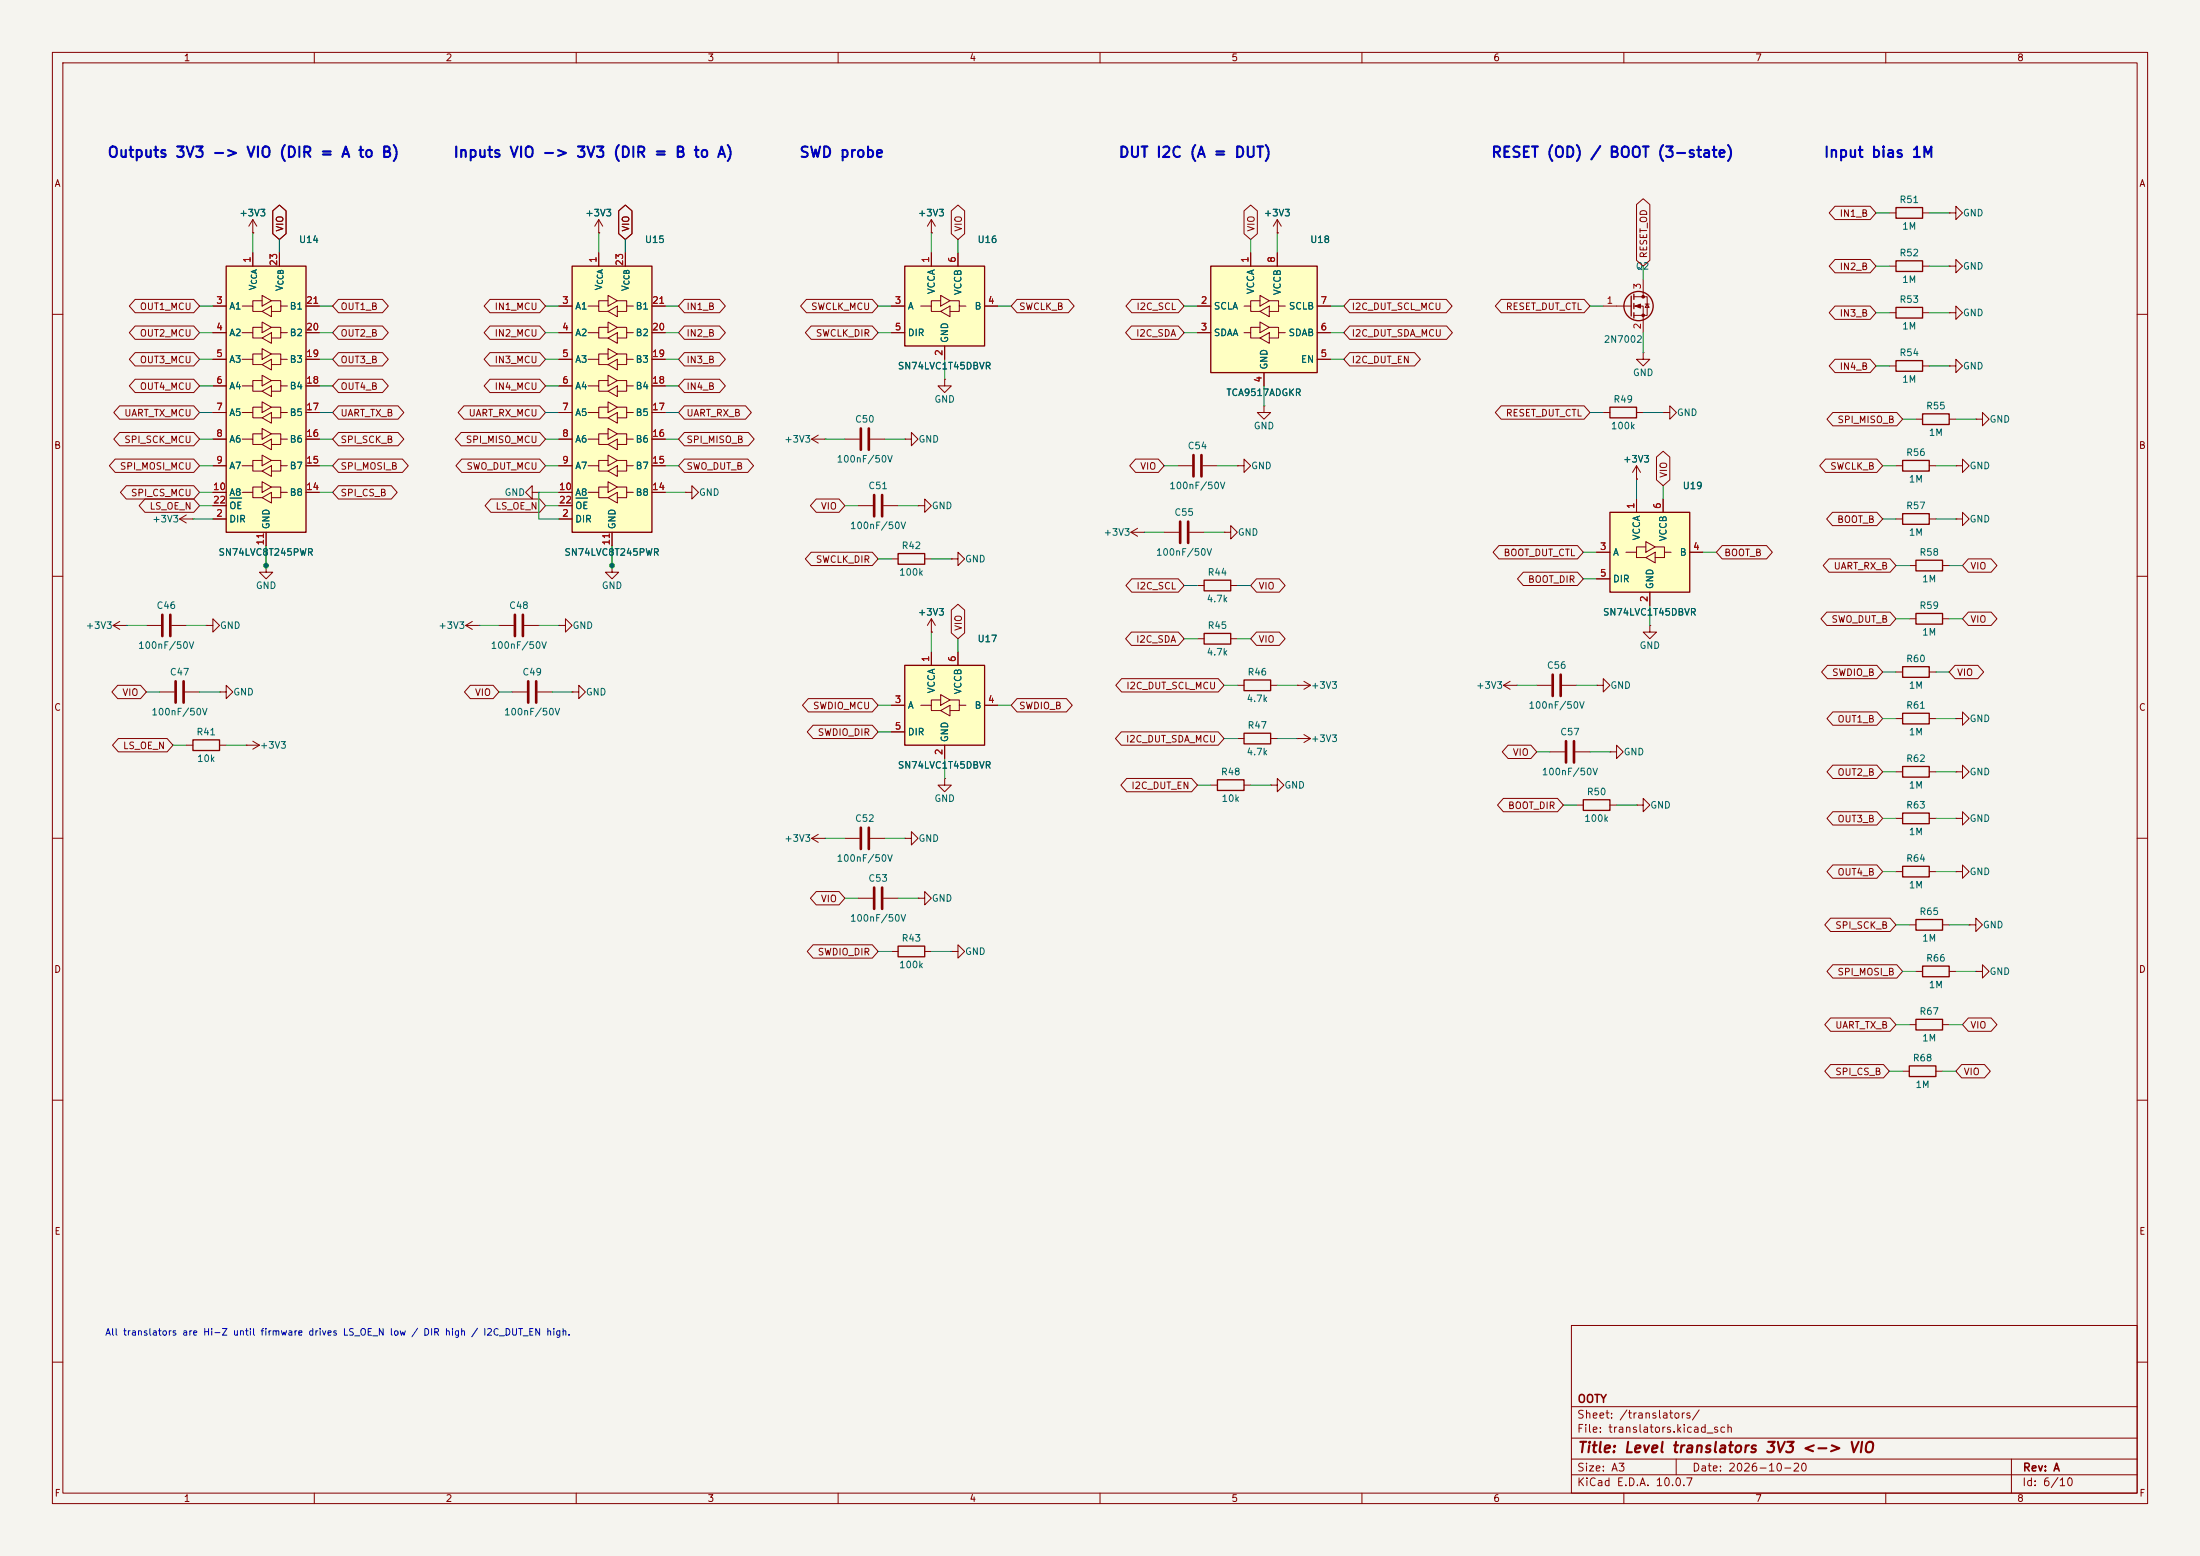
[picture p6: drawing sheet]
<svg xmlns="http://www.w3.org/2000/svg" width="420mm" height="297mm" viewBox="0 0 420 297" stroke-linecap="round" stroke-linejoin="round" font-family="sans-serif">
<path d="M0 0h420v297h-420z" fill="#f5f4ef" stroke="#f5f4ef" stroke-width=".19"/>
<g fill="none" stroke="#840000" stroke-width=".19">
<path d="M10 10h400v277h-400zM12 12h396v273h-396zM60 10v2M110 10v2M160 10v2M210 10v2M260 10v2M310 10v2M360 10v2M48.3 44.5h.1M48.3 41.9l-.8 1.3M48.3 41.9l.7 1.3"/>
<path d="M48.3 41.9v2.6M306.1 58.4h5.3M311.9 56.6h2.6v3.6h-2.6M311.9 58.4h1.8v5.1M313.7 53.3v3.3M314.1 58h.7M314.5 58l.3 .7h-.7zM10 60h2M306.1 78.7h1.2M312.4 78.7h1.3M313.7 67.3v1.3h1.3l-1.3 1.3-1.3-1.3h1.3M313.7 67.3h.1"/>
<path d="M317.5 78.7h1.3v-1.2l1.2 1.2-1.2 1.3v-1.3M317.5 78.7h.1M408 60h2M154.9 83.8h2.6M154.9 83.8l1.3 .8M156.2 83.1l-1.3 .7M157.5 83.8h.1M161.3 83.8h2.8M166.1 83.8h2.8M172.7 83.8h1.3v-1.2l1.3 1.2-1.3 1.3v-1.3M172.7 83.8h.1M312.4 91.4h.1"/>
<path d="M312.4 88.9l-.7 1.3M312.4 88.9l.8 1.3M312.4 88.9v2.5M361.9 88.9h1.3M361.9 99.1h1.3M368.3 88.9h1.3M368.3 99.1h1.3M373.4 88.9h1.2v-1.3l1.3 1.3-1.3 1.3v-1.3M373.4 88.9h.1M10 110h2M27.9 119.4h2.8M32.8 119.4h2.8"/>
<path d="M50.8 108v1.2h1.3l-1.3 1.3-1.3-1.3h1.3M50.8 108h.1M106.7 119.4h1.2v-1.3l1.3 1.3-1.3 1.3v-1.3M106.7 119.4h.1M116.8 108v1.2h1.3l-1.3 1.3-1.2-1.3h1.2M116.8 108h.1M170.2 106.7h1.2M176.5 106.7h1.3M177.8 118.1l-.8 1.3M177.8 118.1l.8 1.3M177.8 118.1v2.6M364.5 108h1.3"/>
<path d="M370.8 108h1.3M408 110h2M109.2 132.1h1.3v-1.3l1.3 1.3-1.3 1.3v-1.3M109.2 132.1h.1M177.8 120.7h.1M10 160h2M361.9 156.2h1.3M368.3 156.2h1.3M373.4 156.2h1.2v-1.3l1.3 1.3-1.3 1.3v-1.3M373.4 156.2h.1M408 160h2M175.3 171.5h1.2v-1.3l1.3 1.3-1.3 1.2v-1.2"/>
<path d="M175.3 171.5h.1M361.9 166.4h1.3M364.5 176.5h1.3M368.3 166.4h1.3M370.8 176.5h1.3M373.4 166.4h1.2v-1.3l1.3 1.3-1.3 1.2v-1.2M373.4 166.4h.1M375.9 176.5h1.3v-1.2l1.3 1.2-1.3 1.3v-1.3M375.9 176.5h.1M170.2 181.6h1.2M176.5 181.6h1.3M10 210h2"/>
<path d="M363.2 204.5h1.3M369.6 204.5h1.2M408 210h2M300 253h108v32h-108zM10 260h2M300 278.5h108M300 274.5h108M300 268.5h108M320 278.5v3M384 278.5v6.5M408 260h2M60 285v2"/>
<path d="M110 285v2M160 285v2M210 285v2M260 285v2M300 281.5h108M310 285v2M360 285v2"/>
</g>
<path d="M164.3 81.8v4.1M165.9 81.8v4.1M31 117.3v4.1M32.5 117.3v4.1" fill="none" stroke="#840000" stroke-width=".51"/>
<g fill="none" stroke="#840000" stroke-width=".25">
<path d="M311.4 56.5v3.8M311.9 56.1v1.1M311.9 57.9v1M311.9 59.7v1M307.3 77.7h5.1v2.1h-5.1zM363.2 87.9h5.1v2h-5.1zM363.2 98h5.1v2.1h-5.1zM171.4 105.7h5.1v2h-5.1zM365.8 106.9h5v2.1h-5zM363.2 155.2h5.1v2h-5.1zM363.2 165.4h5.1v2h-5.1zM365.8 175.5h5v2h-5z"/>
<path d="M171.4 180.6h5.1v2h-5.1zM364.5 203.5h5.1v2h-5.1z"/>
<circle cx="312.8" cy="58.4" r="2.79"/>
</g>
<g fill="#840000" stroke="#840000" stroke-width=".19">
<path d="M312.2 58.4l1-.4v.8z"/>
<circle cx="313.7" cy="56.6" r=".25"/>
<circle cx="313.7" cy="60.2" r=".25"/>
</g>
<path d="M43.2 50.8h15.2v50.8h-15.2z" fill="#ffffc2"/>
<path d="M43.2 50.8h15.2v50.8h-15.2zM237.5 140h5.1v2h-5.1zM237.5 129.8h5.1v2h-5.1zM36.8 141.2h5.1v2.1h-5.1zM232.4 148.8h5.1v2.1h-5.1zM363.2 146.3h5.1v2h-5.1z" fill="none" stroke="#840000" stroke-width=".25"/>
<g fill="none" stroke="#840000" stroke-width=".19">
<path d="M40.6 58.4h2.6M46.2 58.4h2.1v1h1.7M48.3 48.3v2.5M50 57.4h-1.7v1M50 56.4l1.8 1-1.8 1zM50 59.4l1.8-1v2.1zM51.8 57.4h1.8v1h1.3M53.3 48.3v2.5M53.6 58.4v1h-1.8M58.4 58.4h2.6M372.1 40.6h1.3v-1.2l1.2 1.2-1.2 1.3v-1.3M372.1 40.6h.1"/>
<path d="M40.6 63.5h2.6M40.6 68.6h2.6M40.6 73.7h2.6M40.6 78.7h2.6M46.2 68.6h2.1v1h1.7M46.2 78.7h2.1v1.1h1.7M46.2 63.5h2.1v1h1.7M46.2 73.7h2.1v1h1.7M50 67.6h-1.7v1M50 77.7h-1.7v1M50 66.5l1.8 1.1-1.8 1zM50 76.7l1.8 1-1.8 1z"/>
<path d="M50 69.6l1.8-1v2zM50 74.7l1.8-1v2zM50 79.8l1.8-1.1v2.1zM50 62.5h-1.7v1M50 72.6h-1.7v1.1M50 61.5l1.8 1-1.8 1zM50 71.6l1.8 1-1.8 1.1zM50 64.5l1.8-1v2zM51.8 67.6h1.8v1h1.3M51.8 77.7h1.8v1h1.3M51.8 62.5h1.8v1h1.3M51.8 72.6h1.8v1.1h1.3"/>
<path d="M53.6 68.6v1h-1.8M53.6 78.7v1.1h-1.8M53.6 63.5v1h-1.8M53.6 73.7v1h-1.8M58.4 63.5h2.6M58.4 68.6h2.6M58.4 73.7h2.6M58.4 78.7h2.6M40.6 99.1h2.6M40.6 83.8h2.6M40.6 88.9h2.6M40.6 94h2.6"/>
<path d="M40.6 96.5h2.6M46.2 88.9h2.1v1h1.7M46.2 83.8h2.1v1h1.7M46.2 94h2.1v1h1.7M50 87.9h-1.7v1M50 86.9l1.8 1-1.8 1zM50 89.9l1.8-1v2zM50 95l1.8-1v2zM50 82.8h-1.7v1M50 93h-1.7v1M50 81.8l1.8 1-1.8 1zM50 91.9l1.8 1.1-1.8 1z"/>
<path d="M50 84.8l1.8-1v2.1zM51.8 87.9h1.8v1h1.3M51.8 82.8h1.8v1h1.3M51.8 93h1.8v1h1.3M53.6 88.9v1h-1.8M53.6 83.8v1h-1.8M53.6 94v1h-1.8M58.4 83.8h2.6M58.4 88.9h2.6M58.4 94h2.6M21.6 119.4h2.5M21.6 119.4l1.3 .7"/>
<path d="M22.9 118.6l-1.3 .8M24.1 119.4h.1M39.4 119.4h1.2v-1.3l1.3 1.3-1.3 1.3v-1.3M39.4 119.4h.1M50.8 101.6v2.5M88.9 119.4l1.3 .7M88.9 119.4h2.5M90.2 118.6l-1.3 .8M91.4 119.4h.1M95.2 119.4h2.8M100.1 119.4h2.8M233.7 101.6h1.2v-1.3l1.3 1.3-1.3 1.3v-1.3"/>
<path d="M233.7 101.6h.1M30.5 132.1h2.8M35.3 132.1h2.8M41.9 132.1h1.3v-1.3l1.2 1.3-1.2 1.3v-1.3M41.9 132.1h.1M97.8 132.1h2.8M102.6 132.1h2.8M236.2 130.8h1.3M242.6 130.8h1.2M247.6 130.8h.1M247.6 130.8h2.6M248.9 130l1.3 .8"/>
<path d="M250.2 130.8l-1.3 .8M35.6 142.2h1.2M41.9 142.2h1.3M47 142.2h.1M47 142.2h2.5M48.3 141.5l1.2 .7M49.5 142.2l-1.2 .8M156.2 159.3l-1.3 .7M231.1 149.9h1.3M236.2 141h1.3M237.5 149.9h1.3M242.6 149.9h1.2v-1.3l1.3 1.3-1.3 1.2v-1.2"/>
<path d="M242.6 149.9h.1M242.6 141h1.2M247.6 141h.1M247.6 141h2.6M248.9 140.2l1.3 .8M250.2 141l-1.3 .7M361.9 147.3h1.3M368.3 147.3h1.3M373.4 147.3h1.2v-1.2l1.3 1.2-1.3 1.3v-1.3M373.4 147.3h.1M154.9 160h2.6M154.9 160l1.3 .8"/>
<path d="M157.5 160h.1M161.3 160h2.8M163.8 171.5h2.8M166.1 160h2.8M168.7 171.5h2.7M377.2 185.4h1.3v-1.2l1.2 1.2-1.2 1.3v-1.3M377.2 185.4h.1"/>
</g>
<path d="M43.9 95.1h2.2" fill="none" stroke="#006464" stroke-width=".19"/>
<path d="M98.3 117.3v4.1M99.8 117.3v4.1M33.5 130v4.1M35.1 130v4.1M100.8 130v4.1M102.4 130v4.1M164.3 158v4.1M165.9 158v4.1M166.9 169.4v4.1M168.4 169.4v4.1" fill="none" stroke="#840000" stroke-width=".51"/>
<path d="M231.1 50.8h20.4v20.3h-20.4z" fill="#ffffc2"/>
<path d="M231.1 50.8h20.4v20.3h-20.4zM361.9 58.7h5.1v2h-5.1zM229.9 110.7h5v2.1h-5zM365.8 117.1h5v2h-5zM229.9 120.9h5v2h-5z" fill="none" stroke="#840000" stroke-width=".25"/>
<g fill="none" stroke="#840000" stroke-width=".19">
<path d="M114.3 44.5h.1M114.3 41.9l-.8 1.3M114.3 41.9l.8 1.3M114.3 41.9v2.6M228.6 58.4h2.5M237.5 58.4h1.3v1h1.7M238.8 48.3v2.5M240.5 57.4h-1.7v1M240.5 56.4l1.8 1-1.8 1zM240.5 59.4l1.8-1v2.1zM242.3 57.4h1.8v1h1.3M243.8 48.3v2.5"/>
<path d="M244.1 58.4v1h-1.8M251.5 58.4h2.5M360.7 59.7h1.2M367 59.7h1.3M228.6 63.5h2.5M237.5 63.5h1.3v1h1.7M240.5 62.5h-1.7v1M240.5 61.5l1.8 1-1.8 1zM240.5 64.5l1.8-1v2zM241.3 71.1v2.6M242.3 62.5h1.8v1h1.3M244.1 63.5v1h-1.8"/>
<path d="M251.5 63.5h2.5M251.5 68.6h2.5M228.6 111.8h1.3M234.9 111.8h1.3M364.5 118.1h1.3M370.8 118.1h1.3M228.6 121.9h1.3M234.9 121.9h1.3M293.4 130.8h2.8M298.2 130.8h2.8M180.3 148.6v1.3h1.3l-1.3 1.2-1.2-1.2h1.2M180.3 148.6h.1"/>
<path d="M295.9 143.5h2.8M300.7 143.5h2.8M181.6 181.6h1.3v-1.3l1.2 1.3-1.2 1.3v-1.3M181.6 181.6h.1"/>
</g>
<path d="M296.4 128.8v4M297.9 128.8v4M299 141.5v4M300.5 141.5v4" fill="none" stroke="#840000" stroke-width=".51"/>
<path d="M109.2 50.8h15.3v50.8h-15.3z" fill="#ffffc2"/>
<path d="M361.9 39.6h5.1v2.1h-5.1zM109.2 50.8h15.3v50.8h-15.3zM361.9 49.8h5.1v2h-5.1zM361.9 68.8h5.1v2.1h-5.1zM367 79h5.1v2h-5.1zM363.2 136.1h5.1v2.1h-5.1zM363.2 127.3h5.1v2h-5.1zM302.3 152.7h5v2h-5zM365.8 194.6h5v2h-5z" fill="none" stroke="#840000" stroke-width=".25"/>
<g fill="none" stroke="#840000" stroke-width=".19">
<path d="M106.7 58.4h2.5M112.3 58.4h2v1h1.8M114.3 48.3v2.5M116.1 57.4h-1.8v1M116.1 56.4l1.8 1-1.8 1zM116.1 59.4l1.8-1v2.1zM117.9 57.4h1.7v1h1.3M119.4 48.3v2.5M119.6 58.4v1h-1.7M124.5 58.4h2.5M177.8 44.5h.1M177.8 41.9l-.8 1.3"/>
<path d="M177.8 41.9l.8 1.3M177.8 41.9v2.6M360.7 50.8h1.2M360.7 40.6h1.2M367 50.8h1.3M367 40.6h1.3M372.1 50.8h1.3v-1.3l1.2 1.3-1.2 1.3v-1.3M372.1 50.8h.1M372.1 59.7h1.3v-1.3l1.2 1.3-1.2 1.3v-1.3M372.1 59.7h.1M106.7 63.5h2.5M106.7 68.6h2.5"/>
<path d="M106.7 73.7h2.5M106.7 78.7h2.5M112.3 68.6h2v1h1.8M112.3 78.7h2v1.1h1.8M112.3 63.5h2v1h1.8M112.3 73.7h2v1h1.8M116.1 67.6h-1.8v1M116.1 77.7h-1.8v1M116.1 66.5l1.8 1.1-1.8 1zM116.1 76.7l1.8 1-1.8 1zM116.1 69.6l1.8-1v2zM116.1 74.7l1.8-1v2z"/>
<path d="M116.1 79.8l1.8-1.1v2.1zM116.1 62.5h-1.8v1M116.1 72.6h-1.8v1.1M116.1 61.5l1.8 1-1.8 1zM116.1 71.6l1.8 1-1.8 1.1zM116.1 64.5l1.8-1v2zM117.9 67.6h1.7v1h1.3M117.9 77.7h1.7v1h1.3M117.9 62.5h1.7v1h1.3M117.9 72.6h1.7v1.1h1.3M119.6 68.6v1h-1.7M119.6 78.7v1.1h-1.7"/>
<path d="M119.6 63.5v1h-1.7M119.6 73.7v1h-1.7M124.5 63.5h2.5M124.5 68.6h2.5M124.5 73.7h2.5M124.5 78.7h2.5M241.3 77.5v1.2h1.3l-1.3 1.3-1.3-1.3h1.3M241.3 77.5h.1M360.7 69.9h1.2M367 69.9h1.3M372.1 69.9h1.3v-1.3l1.2 1.3-1.2 1.2v-1.2M372.1 69.9h.1"/>
<path d="M101.6 94v-1.3l-1.3 1.3 1.3 1.3v-1.3h1.3M102.9 94h.1M106.7 99.1h2.5M106.7 83.8h2.5M106.7 88.9h2.5M106.7 94h2.5M106.7 96.5h2.5M112.3 88.9h2v1h1.8M112.3 83.8h2v1h1.8M112.3 94h2v1h1.8M116.1 87.9h-1.8v1M116.1 86.9l1.8 1-1.8 1z"/>
<path d="M116.1 89.9l1.8-1v2zM116.1 95l1.8-1v2zM116.1 82.8h-1.8v1M116.1 93h-1.8v1M116.1 81.8l1.8 1-1.8 1zM116.1 91.9l1.8 1.1-1.8 1zM116.1 84.8l1.8-1v2.1zM117.9 87.9h1.7v1h1.3M117.9 82.8h1.7v1h1.3M117.9 93h1.7v1h1.3M119.6 88.9v1h-1.7M119.6 83.8v1h-1.7"/>
<path d="M119.6 94v1h-1.7M124.5 83.8h2.5M124.5 88.9h2.5M124.5 94h2.5M130.8 94h1.3v-1.3l1.2 1.3-1.2 1.3v-1.3M130.8 94h.1M175.3 96.5h1.2v-1.2l1.3 1.2-1.3 1.3v-1.3M175.3 96.5h.1M236.2 88.9h1.3v-1.3l1.3 1.3-1.3 1.3v-1.3M236.2 88.9h.1M365.8 80h1.2M372.1 80h1.3"/>
<path d="M377.2 80h1.3v-1.3l1.2 1.3-1.2 1.3v-1.3M377.2 80h.1M116.8 101.6v2.5M315 119.4v1.3h1.2l-1.2 1.2-1.3-1.2h1.3M315 119.4h.1M304.8 130.8h1.3v-1.3l1.2 1.3-1.2 1.3v-1.3M304.8 130.8h.1M361.9 137.2h1.3M361.9 128.3h1.3M368.3 137.2h1.3M368.3 128.3h1.3M373.4 137.2h1.2v-1.3l1.3 1.3-1.3 1.2v-1.2"/>
<path d="M373.4 137.2h.1M301 153.7h1.3M307.3 143.5h1.3v-1.3l1.3 1.3-1.3 1.3v-1.3M307.3 143.5h.1M307.3 153.7h1.3M312.4 153.7h1.3v-1.3l1.3 1.3-1.3 1.2v-1.2M312.4 153.7h.1M364.5 195.6h1.3M370.8 195.6h1.3"/>
</g>
<path d="M110 95.1h2.2" fill="none" stroke="#006464" stroke-width=".19"/>
<path d="M172.7 50.8h15.3v15.2h-15.3z" fill="#ffffc2"/>
<path d="M172.7 50.8h15.3v15.2h-15.3z" fill="none" stroke="#840000" stroke-width=".25"/>
<g fill="none" stroke="#840000" stroke-width=".19">
<path d="M170.2 58.4h2.5M175.8 58.4h2v1h1.8M177.8 48.3v2.5M179.6 57.4h-1.8v1M179.6 56.4l1.8 1-1.8 1zM179.6 59.4l1.8-1v2.1zM181.4 57.4h1.7v1h1.3M182.9 48.3v2.5M183.1 58.4v1h-1.7M188 58.4h2.5M243.8 44.5h.1M243.8 41.9l-.7 1.3"/>
<path d="M243.8 41.9l.8 1.3M243.8 41.9v2.6M170.2 63.5h2.5M180.3 72.4v1.3h1.3l-1.3 1.2-1.2-1.2h1.2M180.3 72.4h.1M180.3 66v2.6M34.3 99.1l1.3 .7M34.3 99.1h2.5M35.6 98.3l-1.3 .8M36.8 99.1h.1M215.9 101.6l1.3 .8M215.9 101.6h2.5"/>
<path d="M217.2 100.8l-1.3 .8M218.4 101.6h.1"/>
</g>
<path d="M307.3 97.8h15.3v15.2h-15.3z" fill="#ffffc2"/>
<path d="M307.3 97.8h15.3v15.2h-15.3z" fill="none" stroke="#840000" stroke-width=".25"/>
<g fill="none" stroke="#840000" stroke-width=".19">
<path d="M312.4 95.3v2.5M317.5 95.3v2.5M304.8 105.4h2.5M304.8 110.5h2.5M310.4 105.4h2v1h1.8M314.2 104.4h-1.8v1M314.2 103.4l1.8 1-1.8 1zM314.2 106.4l1.8-1v2zM315 113v2.6M316 104.4h1.8v1h1.2M317.8 105.4v1h-1.8M322.6 105.4h2.5"/>
<path d="M287 130.8l1.3 .8M287 130.8h2.6M288.3 130l-1.3 .8M289.6 130.8h.1"/>
</g>
<path d="M172.7 127h15.3v15.2h-15.3z" fill="#ffffc2"/>
<path d="M172.7 127h15.3v15.2h-15.3zM367 184.4h5.1v2h-5.1z" fill="none" stroke="#840000" stroke-width=".25"/>
<g fill="none" stroke="#840000" stroke-width=".19">
<path d="M312.4 39l1.3-1.1 1.3 1.1v10.7l-1.3 1.1-1.3-1.1zM350.3 39.4h6.7l1.1 1.2-1.1 1.3h-6.7l-1.1-1.3zM25.8 57.1h11.2l1.1 1.3-1.1 1.3h-11.2l-1.1-1.3zM40.6 58.4h2.6M48.3 44.5h.1M48.3 48.3v2.5M52.1 40.3l1.2-1.2 1.3 1.2v4.3l-1.3 1.1-1.2-1.1zM53.3 48.3v2.5M58.4 58.4h2.6M64.6 57.1h8.4l1.1 1.3-1.1 1.3h-8.4l-1.1-1.3zM93.5 57.1h9.5l1.1 1.3-1.1 1.3h-9.5l-1.1-1.3zM106.7 58.4h2.5"/>
<path d="M114.3 44.5h.1M114.3 48.3v2.5M118.1 40.3l1.3-1.2 1.3 1.2v4.3l-1.3 1.1-1.3-1.1zM119.4 48.3v2.5M124.5 58.4h2.5M130.7 57.1h6.7l1.1 1.3-1.1 1.3h-6.7l-1.2-1.3zM153.9 57.1h12.6l1.1 1.3-1.1 1.3h-12.6l-1.1-1.3zM170.2 58.4h2.5M177.8 44.5h.1M177.8 48.3v2.5M181.6 40.3l1.3-1.2 1.3 1.2v4.3l-1.3 1.1-1.3-1.1zM182.9 48.3v2.5"/>
<path d="M188 58.4h2.5M194.2 57.1h9.8l1.1 1.3-1.1 1.3h-9.8l-1.2-1.3zM216.1 57.1h8.8l1.2 1.3-1.2 1.3h-8.8l-1.2-1.3zM228.6 58.4h2.5M237.5 40.3l1.3-1.2 1.2 1.2v4.3l-1.2 1.1-1.3-1.1zM238.8 48.3v2.5M243.8 44.5h.1M243.8 48.3v2.5M251.5 58.4h2.5M257.7 57.1h18.4l1.1 1.3-1.1 1.3h-18.4l-1.2-1.3zM286.6 57.1h15.8l1.1 1.3-1.1 1.3h-15.8l-1.1-1.3zM350.3 58.4h6.7l1.1 1.3-1.1 1.3h-6.7l-1.1-1.3z"/>
<path d="M350.3 49.5h6.7l1.1 1.3-1.1 1.3h-6.7l-1.1-1.3zM22.8 77.5h14.2l1.1 1.2-1.1 1.3h-14.2l-1.1-1.3zM25.8 67.3h11.2l1.1 1.3-1.1 1.3h-11.2l-1.1-1.3zM25.8 62.2h11.2l1.1 1.3-1.1 1.3h-11.2l-1.1-1.3zM25.8 72.4h11.2l1.1 1.3-1.1 1.2h-11.2l-1.1-1.2zM40.6 63.5h2.6M40.6 68.6h2.6M40.6 73.7h2.6M40.6 78.7h2.6M58.4 63.5h2.6M58.4 68.6h2.6M58.4 73.7h2.6"/>
<path d="M58.4 78.7h2.6M64.6 67.3h8.4l1.1 1.3-1.1 1.3h-8.4l-1.1-1.3zM64.6 62.2h8.4l1.1 1.3-1.1 1.3h-8.4l-1.1-1.3zM64.6 72.4h8.4l1.1 1.3-1.1 1.2h-8.4l-1.1-1.2zM64.6 77.5h11.4l1.1 1.2-1.1 1.3h-11.4l-1.1-1.3zM88.6 77.5h14.4l1.1 1.2-1.1 1.3h-14.4l-1.1-1.3zM93.5 62.2h9.5l1.1 1.3-1.1 1.3h-9.5l-1.1-1.3zM93.5 67.3h9.5l1.1 1.3-1.1 1.3h-9.5l-1.1-1.3zM93.5 72.4h9.5l1.1 1.3-1.1 1.2h-9.5l-1.1-1.2zM106.7 63.5h2.5M106.7 68.6h2.5M106.7 73.7h2.5"/>
<path d="M106.7 78.7h2.5M124.5 63.5h2.5M124.5 68.6h2.5M124.5 73.7h2.5M124.5 78.7h2.5M130.7 72.4h6.7l1.1 1.3-1.1 1.2h-6.7l-1.2-1.2zM130.7 67.3h6.7l1.1 1.3-1.1 1.3h-6.7l-1.2-1.3zM130.7 62.2h6.7l1.1 1.3-1.1 1.3h-6.7l-1.2-1.3zM130.7 77.5h11.6l1.1 1.2-1.1 1.3h-11.6l-1.2-1.3zM154.9 62.2h11.6l1.1 1.3-1.1 1.3h-11.6l-1.2-1.3zM170.2 63.5h2.5M180.3 66v2.6"/>
<path d="M216 62.2h8.9l1.2 1.3-1.2 1.3h-8.9l-1.1-1.3zM228.6 63.5h2.5M241.3 71.1v2.6M251.5 63.5h2.5M251.5 68.6h2.5M257.7 67.3h12.4l1.1 1.3-1.1 1.3h-12.4l-1.2-1.3zM257.7 62.2h18.5l1.1 1.3-1.1 1.3h-18.5l-1.2-1.3zM286.6 77.5h15.8l1.1 1.2-1.1 1.3h-15.8l-1.1-1.3zM349.9 78.7h12.2l1.1 1.3-1.1 1.3h-12.2l-1.1-1.3zM350.3 68.6h6.7l1.1 1.3-1.1 1.2h-6.7l-1.1-1.2zM22 87.6h15l1.1 1.3-1.1 1.3h-15l-1.1-1.3zM22.8 82.5h14.2l1.1 1.3-1.1 1.3h-14.2l-1.1-1.3z"/>
<path d="M24.1 92.7h12.9l1.1 1.3-1.1 1.3h-12.9l-1.1-1.3zM27.7 95.2h9.3l1.1 1.3-1.1 1.3h-9.3l-1.1-1.3zM40.6 88.9h2.6M40.6 96.5h2.6M40.6 99.1h2.6M40.6 83.8h2.6M40.6 94h2.6M58.4 88.9h2.6M58.4 83.8h2.6M58.4 94h2.6M64.6 92.7h10.1l1.1 1.3-1.1 1.3h-10.1l-1.1-1.3zM64.6 87.6h12.2l1.1 1.3-1.1 1.3h-12.2l-1.1-1.3z"/>
<path d="M64.6 82.5h11.4l1.1 1.3-1.1 1.3h-11.4l-1.1-1.3zM88 82.5h15l1.1 1.3-1.1 1.3h-15l-1.1-1.3zM88.1 87.6h14.9l1.1 1.3-1.1 1.3h-14.9l-1.1-1.3zM93.7 95.2h9.3l1.1 1.3-1.1 1.3h-9.3l-1.1-1.3zM106.7 88.9h2.5M106.7 96.5h2.5M106.7 99.1h2.5M106.7 83.8h2.5M106.7 94h2.5M124.5 88.9h2.5M124.5 83.8h2.5M124.5 94h2.5"/>
<path d="M130.7 82.5h12.2l1.1 1.3-1.1 1.3h-12.2l-1.2-1.3zM130.7 87.6h12.1l1.1 1.3-1.1 1.3h-12.1l-1.2-1.3zM155.8 95.2h4.4l1.1 1.3-1.1 1.3h-4.4l-1.1-1.3zM163.8 96.5h2.8M168.7 96.5h2.7M216.8 87.6h4.3l1.1 1.3-1.1 1.3h-4.3l-1.1-1.3zM224.8 88.9h2.8M229.6 88.9h2.8M312.4 91.4h.1M312.4 95.3v2.5M316.2 87.2l1.3-1.1 1.3 1.1v4.4l-1.3 1.1-1.3-1.1zM317.5 95.3v2.5"/>
<path d="M348.5 87.6h9.8l1.1 1.3-1.1 1.3h-9.8l-1.1-1.3zM349.8 97.8h8.5l1.1 1.3-1.1 1.2h-8.5l-1.1-1.2zM373.4 99.1h1.2v-1.3l1.3 1.3-1.3 1.2v-1.2M373.4 99.1h.1M50.8 101.6v2.5M116.8 101.6v2.5M154.9 105.4h11.6l1.1 1.3-1.1 1.3h-11.6l-1.2-1.3zM181.6 116.5l1.3-1.2 1.3 1.2v4.3l-1.3 1.1-1.3-1.1zM181.6 106.7h1.3v-1.3l1.2 1.3-1.2 1.3v-1.3M181.6 106.7h.1M216.1 110.5h8.8l1.2 1.3-1.2 1.2h-8.8l-1.2-1.2zM222.2 101.6h2.8"/>
<path d="M227.1 101.6h2.8M239.9 110.5h4.3l1.1 1.3-1.1 1.2h-4.3l-1.1-1.2zM286.1 104.1h15l1.2 1.3-1.2 1.3h-15l-1.1-1.3zM290.8 109.2h10.3l1.2 1.3-1.2 1.3h-10.3l-1.1-1.3zM304.8 105.4h2.5M304.8 110.5h2.5M315 113v2.6M322.6 105.4h2.5M328.8 104.1h8.4l1.2 1.3-1.2 1.3h-8.4l-1.1-1.3zM348.7 116.8h12.1l1.1 1.3-1.1 1.3h-12.1l-1.1-1.3zM349.2 106.7h11.6l1.1 1.3-1.1 1.2h-11.6l-1.1-1.2zM375.8 106.7h4.3l1.1 1.3-1.1 1.2h-4.3l-1.2-1.2z"/>
<path d="M375.8 116.8h4.3l1.1 1.3-1.1 1.3h-4.3l-1.2-1.3zM22.5 130.8h4.3l1.1 1.3-1.1 1.3h-4.3l-1.1-1.3zM89.8 130.8h4.3l1.1 1.3-1.1 1.3h-4.3l-1.1-1.3zM154.3 133.3h12.2l1.1 1.3-1.1 1.3h-12.2l-1.1-1.3zM155.2 138.4h11.3l1.1 1.3-1.1 1.3h-11.3l-1.1-1.3zM170.2 134.6h2.5M170.2 139.7h2.5M175.8 134.6h2v1h1.8M177.8 120.7h.1M177.8 124.5v2.5M179.6 133.6h-1.8v1M179.6 132.6l1.8 1-1.8 1z"/>
<path d="M179.6 135.6l1.8-1v2.1zM181.4 133.6h1.7v1h1.3M182.9 124.5v2.5M183.1 134.6v1h-1.7M188 134.6h2.5M194.2 133.3h9.4l1.1 1.3-1.1 1.3h-9.4l-1.2-1.3zM214.1 139.7h18.5l1.1 1.3-1.1 1.2h-18.5l-1.2-1.2zM214.1 129.5h18.5l1.1 1.3-1.1 1.3h-18.5l-1.1-1.3zM216 120.6h8.9l1.2 1.3-1.2 1.3h-8.9l-1.1-1.3zM239.9 120.6h4.3l1.1 1.3-1.1 1.3h-4.3l-1.1-1.3zM348.9 127h9.4l1.1 1.3-1.1 1.2h-9.4l-1.2-1.2zM349.9 135.9h8.4l1.1 1.3-1.1 1.2h-8.4l-1.1-1.2z"/>
<path d="M373.2 127h4.4l1.1 1.3-1.1 1.2h-4.4l-1.1-1.2zM22.6 141h9.3l1.1 1.2-1.1 1.3h-9.3l-1.1-1.3zM180.3 142.2v2.6M215.1 148.6h12.4l1.1 1.3-1.1 1.2h-12.4l-1.1-1.2zM287 152.4h10.3l1.1 1.3-1.1 1.2h-10.3l-1.1-1.2zM287.9 142.2h4.4l1.1 1.3-1.1 1.3h-4.4l-1.1-1.3zM349.9 154.9h8.4l1.1 1.3-1.1 1.3h-8.4l-1.1-1.3zM349.9 146h8.4l1.1 1.3-1.1 1.3h-8.4l-1.1-1.3zM155.8 170.2h4.4l1.1 1.3-1.1 1.2h-4.4l-1.1-1.2zM172.7 160h1.3v-1.2l1.3 1.2-1.3 1.3v-1.3M172.7 160h.1M349.5 175.3h11.3l1.1 1.2-1.1 1.3h-11.3l-1.1-1.3z"/>
<path d="M349.9 165.1h8.4l1.1 1.3-1.1 1.2h-8.4l-1.1-1.2zM155.2 180.3h11.3l1.1 1.3-1.1 1.3h-11.3l-1.1-1.3zM349.5 194.3h11.3l1.1 1.3-1.1 1.3h-11.3l-1.1-1.3zM349.9 184.1h12.2l1.1 1.3-1.1 1.3h-12.2l-1.1-1.3zM365.8 185.4h1.2M372.1 185.4h1.3M375.8 194.3h4.3l1.1 1.3-1.1 1.3h-4.3l-1.2-1.3zM349.5 203.2h10.1l1.1 1.3-1.1 1.2h-10.1l-1.1-1.2zM374.5 203.2h4.3l1.2 1.3-1.2 1.2h-4.3l-1.1-1.2z"/>
</g>
<path d="M166.9 94.5v4.1M168.4 94.5v4.1M225.3 99.6v4M226.8 99.6v4M227.8 86.9v4M229.4 86.9v4" fill="none" stroke="#840000" stroke-width=".51"/>
<g fill="none" stroke="#009600" stroke-width=".19">
<path d="M38.1 58.4h2.5M48.3 44.5v3.8M53.3 45.7v2.6M61 58.4h2.5M104.1 58.4h2.6M114.3 44.5v3.8M119.4 45.7v2.6M127 58.4h2.5M167.6 58.4h2.6M177.8 44.5v3.8M182.9 45.7v2.6M190.5 58.4h2.5"/>
<path d="M226.1 58.4h2.5M238.8 45.7v2.6M243.8 44.5v3.8M254 58.4h2.5M303.5 58.4h2.6M313.7 50.8v2.5M358.1 59.7h2.6M358.1 50.8h2.6M358.1 40.6h2.6M368.3 59.7h3.8M368.3 50.8h3.8M368.3 40.6h3.8"/>
<path d="M38.1 78.7h2.5M38.1 63.5h2.5M38.1 68.6h2.5M38.1 73.7h2.5M61 78.7h2.5M61 63.5h2.5M61 68.6h2.5M61 73.7h2.5M104.1 78.7h2.6M104.1 63.5h2.6M104.1 68.6h2.6M104.1 73.7h2.6"/>
<path d="M127 78.7h2.5M127 63.5h2.5M127 68.6h2.5M127 73.7h2.5M167.6 63.5h2.6M180.3 68.6v3.8M226.1 63.5h2.5M241.3 73.7v3.8M254 63.5h2.5M254 68.6h2.5M303.5 78.7h2.6M313.7 78.7h3.8"/>
<path d="M313.7 63.5v3.8M358.1 69.9h2.6M368.3 69.9h3.8M36.8 99.1h3.8M38.1 94h2.5M38.1 96.5h2.5M38.1 88.9h2.5M38.1 83.8h2.5M61 94h2.5M61 88.9h2.5M61 83.8h2.5M104.1 96.5h2.6"/>
<path d="M104.1 88.9h2.6M104.1 83.8h2.6M106.7 94h-3.8v5.1h3.8M127 94h3.8M127 88.9h2.5M127 83.8h2.5M157.5 83.8h3.8M161.3 96.5h2.5M168.9 83.8h3.8M171.4 96.5h3.9M222.2 88.9h2.6M232.4 88.9h3.8"/>
<path d="M312.4 91.4v3.9M317.5 92.7v2.6M359.4 99.1h2.5M359.4 88.9h2.5M363.2 80h2.6M369.6 99.1h3.8M369.6 88.9h3.8M373.4 80h3.8M24.1 119.4h3.8M35.6 119.4h3.8M50.8 108h.1M50.8 104.1v3.9"/>
<path d="M91.4 119.4h3.8M102.9 119.4h3.8M116.8 108h.1M116.8 104.1v3.9M167.6 106.7h2.6M177.8 106.7h3.8M218.4 101.6h3.8M226.1 111.8h2.5M229.9 101.6h3.8M236.2 111.8h2.6M302.3 110.5h2.5M302.3 105.4h2.5"/>
<path d="M315 115.6v3.8M325.1 105.4h2.6M361.9 118.1h2.6M361.9 108h2.6M372.1 118.1h2.5M372.1 108h2.5M27.9 132.1h2.6M38.1 132.1h3.8M95.2 132.1h2.6M105.4 132.1h3.8M167.6 134.6h2.6M167.6 139.7h2.6"/>
<path d="M177.8 120.7v3.8M182.9 121.9v2.6M190.5 134.6h2.5M226.1 121.9h2.5M233.7 130.8h2.5M236.2 121.9h2.6M243.8 130.8h3.8M289.6 130.8h3.8M301 130.8h3.8M359.4 137.2h2.5M359.4 128.3h2.5M369.6 137.2h3.8"/>
<path d="M369.6 128.3h2.5M33 142.2h2.6M43.2 142.2h3.8M180.3 144.8v3.8M228.6 149.9h2.5M233.7 141h2.5M238.8 149.9h3.8M243.8 141h3.8M293.4 143.5h2.5M298.4 153.7h2.6M303.5 143.5h3.8M308.6 153.7h3.8"/>
<path d="M359.4 156.2h2.5M359.4 147.3h2.5M369.6 156.2h3.8M369.6 147.3h3.8M157.5 160h3.8M161.3 171.5h2.5M168.9 160h3.8M171.4 171.5h3.9M359.4 166.4h2.5M361.9 176.5h2.6M369.6 166.4h3.8M372.1 176.5h3.8"/>
<path d="M167.6 181.6h2.6M177.8 181.6h3.8M361.9 195.6h2.6M363.2 185.4h2.6M372.1 195.6h2.5M373.4 185.4h3.8M360.7 204.5h2.5M370.8 204.5h2.6"/>
</g>
<path d="M43.9 95.1h2.2M110 95.1h2.2" fill="none" stroke="#006464" stroke-width=".19"/>
<g fill="#009600" stroke="#009600" stroke-width=".19">
<circle cx="50.8" cy="108" r=".46"/>
<circle cx="116.8" cy="108" r=".46"/>
</g>
<g font-size="2" fill="#0000c2">
<text x="20.4" y="30.6">Outputs 3V3 -&gt; VIO (DIR = A to B)</text>
<text x="86.4" y="30.6">Inputs VIO -&gt; 3V3 (DIR = B to A)</text>
<text x="152.5" y="30.6">SWD probe</text>
<text x="213.4" y="30.6">DUT I2C (A = DUT)</text>
<text x="284.5" y="30.6">RESET (OD) / BOOT (3-state)</text>
<text x="348" y="30.6">Input bias 1M</text>
</g>
<text font-size="2" fill="#840000" x="301" y="277.8">Title: Level translators 3V3 &lt;-&gt; VIO</text>
<g font-size="1.5" fill="#840000">
<text x="301" y="268.1">OOTY</text>
<text x="300.9" y="273.8">File: translators.kicad_sch</text>
<text x="300.9" y="271.1">Sheet: /translators/</text>
<text x="300.9" y="281.2">Size: A3</text>
<text x="322.9" y="281.2">Date: 2026-10-20</text>
<text x="386" y="281.2">Rev: A</text>
<text x="300.9" y="284">KiCad E.D.A. 10.0.7</text>
<text x="385.9" y="284">Id: 6/10</text>
</g>
<g font-size="1.3" fill="#840000">
<text x="35" y="12">1</text>
<text x="85" y="12">2</text>
<text x="135" y="12">3</text>
<text x="185" y="12">4</text>
<text x="235" y="12">5</text>
<text x="285" y="12">6</text>
<text x="335" y="12">7</text>
<text x="385" y="12">8</text>
<text x="10.3" y="36">A</text>
<text x="408.3" y="36">A</text>
<text x="351.1" y="41.7">IN1_B</text>
<text x="54.4" y="44.3" transform="rotate(-90 54.4 44.3)">VIO</text>
<text x="120.4" y="44.3" transform="rotate(-90 120.4 44.3)">VIO</text>
<text x="183.9" y="44.3" transform="rotate(-90 183.9 44.3)">VIO</text>
<text x="239.8" y="44.3" transform="rotate(-90 239.8 44.3)">VIO</text>
<text x="314.7" y="49.4" transform="rotate(-90 314.7 49.4)">RESET_OD</text>
<text x="351.1" y="51.9">IN2_B</text>
<text x="26.6" y="59.5">OUT1_MCU</text>
<text x="64.9" y="59.5">OUT1_B</text>
<text x="94.3" y="59.5">IN1_MCU</text>
<text x="130.9" y="59.5">IN1_B</text>
<text x="154.7" y="59.5">SWCLK_MCU</text>
<text x="194.4" y="59.5">SWCLK_B</text>
<text x="216.8" y="59.5">I2C_SCL</text>
<text x="257.9" y="59.5">I2C_DUT_SCL_MCU</text>
<text x="287.4" y="59.5">RESET_DUT_CTL</text>
<text x="26.6" y="64.6">OUT2_MCU</text>
<text x="64.9" y="64.6">OUT2_B</text>
<text x="94.3" y="64.6">IN2_MCU</text>
<text x="130.9" y="64.6">IN2_B</text>
<text x="155.6" y="64.6">SWCLK_DIR</text>
<text x="216.8" y="64.6">I2C_SDA</text>
<text x="257.9" y="64.6">I2C_DUT_SDA_MCU</text>
<text x="351.1" y="60.7">IN3_B</text>
<text x="26.6" y="69.6">OUT3_MCU</text>
<text x="64.9" y="69.6">OUT3_B</text>
<text x="94.3" y="69.6">IN3_MCU</text>
<text x="130.9" y="69.6">IN3_B</text>
<text x="257.9" y="69.6">I2C_DUT_EN</text>
<text x="351.1" y="70.9">IN4_B</text>
<text x="26.6" y="74.7">OUT4_MCU</text>
<text x="64.9" y="74.7">OUT4_B</text>
<text x="94.3" y="74.7">IN4_MCU</text>
<text x="130.9" y="74.7">IN4_B</text>
<text x="23.6" y="79.8">UART_TX_MCU</text>
<text x="64.9" y="79.8">UART_TX_B</text>
<text x="89.4" y="79.8">UART_RX_MCU</text>
<text x="130.9" y="79.8">UART_RX_B</text>
<text x="287.4" y="79.8">RESET_DUT_CTL</text>
<text x="350.7" y="81.1">SPI_MISO_B</text>
<text x="10.2" y="86">B</text>
<text x="22.8" y="90">SPI_MOSI_MCU</text>
<text x="23.6" y="84.9">SPI_SCK_MCU</text>
<text x="64.9" y="90">SPI_MOSI_B</text>
<text x="64.9" y="84.9">SPI_SCK_B</text>
<text x="88.8" y="84.9">SPI_MISO_MCU</text>
<text x="88.9" y="90">SWO_DUT_MCU</text>
<text x="130.9" y="84.9">SPI_MISO_B</text>
<text x="130.9" y="90">SWO_DUT_B</text>
<text x="217.6" y="90">VIO</text>
<text x="349.3" y="90">SWCLK_B</text>
<text x="408.2" y="86">B</text>
<text x="24.9" y="95">SPI_CS_MCU</text>
<text x="64.9" y="95">SPI_CS_B</text>
<text x="318.6" y="91.3" transform="rotate(-90 318.6 91.3)">VIO</text>
<text x="28.5" y="97.6">LS_OE_N</text>
<text x="94.5" y="97.6">LS_OE_N</text>
<text x="156.6" y="97.6">VIO</text>
<text x="350.6" y="100.1">BOOT_B</text>
<text x="155.6" y="107.7">SWCLK_DIR</text>
<text x="286.9" y="106.5">BOOT_DUT_CTL</text>
<text x="329.1" y="106.5">BOOT_B</text>
<text x="216.8" y="112.8">I2C_SCL</text>
<text x="240.2" y="112.8">VIO</text>
<text x="291.6" y="111.5">BOOT_DIR</text>
<text x="350" y="109">UART_RX_B</text>
<text x="376.1" y="109">VIO</text>
<text x="349.5" y="119.2">SWO_DUT_B</text>
<text x="376.1" y="119.2">VIO</text>
<text x="183.9" y="120.5" transform="rotate(-90 183.9 120.5)">VIO</text>
<text x="216.8" y="123">I2C_SDA</text>
<text x="240.2" y="123">VIO</text>
<text x="214.9" y="131.9">I2C_DUT_SCL_MCU</text>
<text x="349.7" y="129.3">SWDIO_B</text>
<text x="373.5" y="129.3">VIO</text>
<text x="10.2" y="136">C</text>
<text x="23.3" y="133.1">VIO</text>
<text x="90.6" y="133.1">VIO</text>
<text x="155.1" y="135.7">SWDIO_MCU</text>
<text x="194.4" y="135.7">SWDIO_B</text>
<text x="408.2" y="136">C</text>
<text x="23.4" y="143.3">LS_OE_N</text>
<text x="156" y="140.8">SWDIO_DIR</text>
<text x="214.8" y="142">I2C_DUT_SDA_MCU</text>
<text x="350.7" y="138.2">OUT1_B</text>
<text x="288.7" y="144.6">VIO</text>
<text x="350.7" y="148.4">OUT2_B</text>
<text x="215.9" y="150.9">I2C_DUT_EN</text>
<text x="287.8" y="154.7">BOOT_DIR</text>
<text x="350.7" y="157.3">OUT3_B</text>
<text x="350.7" y="167.4">OUT4_B</text>
<text x="156.6" y="172.5">VIO</text>
<text x="350.3" y="177.6">SPI_SCK_B</text>
<text x="10.2" y="186">D</text>
<text x="156" y="182.7">SWDIO_DIR</text>
<text x="408.2" y="186">D</text>
<text x="350.7" y="186.5">SPI_MOSI_B</text>
<text x="350.3" y="196.6">UART_TX_B</text>
<text x="376.1" y="196.6">VIO</text>
<text x="350.3" y="205.5">SPI_CS_B</text>
<text x="374.8" y="205.5">VIO</text>
<text x="10.3" y="236">E</text>
<text x="408.3" y="236">E</text>
<text x="10.3" y="286">F</text>
<text x="35" y="287">1</text>
<text x="85" y="287">2</text>
<text x="135" y="287">3</text>
<text x="185" y="287">4</text>
<text x="235" y="287">5</text>
<text x="285" y="287">6</text>
<text x="335" y="287">7</text>
<text x="385" y="287">8</text>
<text x="408.3" y="286">F</text>
</g>
<g font-size="1.3" fill="#006464">
<text x="45.6" y="41.6">+3V3</text>
<text x="111.6" y="41.6">+3V3</text>
<text x="175.1" y="41.6">+3V3</text>
<text x="241.2" y="41.6">+3V3</text>
<text x="362.5" y="39.1">R51</text>
<text x="374.6" y="41.6">GND</text>
<text x="57" y="46.7">U14</text>
<text x="123" y="46.7">U15</text>
<text x="186.5" y="46.7">U16</text>
<text x="250" y="46.7">U18</text>
<text x="363" y="44.1">1M</text>
<text x="312.2" y="51.8">Q2</text>
<text x="362.5" y="49.2">R52</text>
<text x="374.6" y="51.8">GND</text>
<text x="43.7" y="59.4">A1</text>
<text x="49.2" y="55.5" transform="rotate(-90 49.2 55.5)">V</text>
<text x="54.3" y="55.7" transform="rotate(-90 54.3 55.7)">V</text>
<text x="55.2" y="59.4">B1</text>
<text x="109.7" y="59.4">A1</text>
<text x="115.3" y="55.5" transform="rotate(-90 115.3 55.5)">V</text>
<text x="120.3" y="55.7" transform="rotate(-90 120.3 55.7)">V</text>
<text x="121.2" y="59.4">B1</text>
<text x="173.2" y="59.4">A</text>
<text x="178.8" y="56.3" transform="rotate(-90 178.8 56.3)">VCCA</text>
<text x="183.8" y="56.4" transform="rotate(-90 183.8 56.4)">VCCB</text>
<text x="186" y="59.4">B</text>
<text x="231.6" y="59.4">SCLA</text>
<text x="239.7" y="56.3" transform="rotate(-90 239.7 56.3)">VCCA</text>
<text x="244.8" y="56.4" transform="rotate(-90 244.8 56.4)">VCCB</text>
<text x="245.9" y="59.4">SCLB</text>
<text x="362.5" y="58.1">R53</text>
<text x="363" y="54.3">1M</text>
<text x="43.7" y="64.5">A2</text>
<text x="55.2" y="64.5">B2</text>
<text x="109.7" y="64.5">A2</text>
<text x="121.2" y="64.5">B2</text>
<text x="173.2" y="64.5">DIR</text>
<text x="181.3" y="65.6" transform="rotate(-90 181.3 65.6)">GND</text>
<text x="231.6" y="64.5">SDAA</text>
<text x="245.9" y="64.5">SDAB</text>
<text x="306.1" y="65.7">2N7002</text>
<text x="363" y="63.2">1M</text>
<text x="374.6" y="60.7">GND</text>
<text x="43.7" y="69.5">A3</text>
<text x="55.2" y="69.5">B3</text>
<text x="109.7" y="69.5">A3</text>
<text x="121.2" y="69.5">B3</text>
<text x="171.3" y="70.8">SN74LVC1T45DBVR</text>
<text x="242.3" y="70.6" transform="rotate(-90 242.3 70.6)">GND</text>
<text x="248.2" y="69.5">EN</text>
<text x="362.5" y="68.3">R54</text>
<text x="374.6" y="70.8">GND</text>
<text x="43.7" y="74.6">A4</text>
<text x="55.2" y="74.6">B4</text>
<text x="109.7" y="74.6">A4</text>
<text x="121.2" y="74.6">B4</text>
<text x="178.3" y="77.2">GND</text>
<text x="234" y="75.9">TCA9517ADGKR</text>
<text x="307.9" y="77.2">R49</text>
<text x="311.6" y="72.1">GND</text>
<text x="363" y="73.4">1M</text>
<text x="43.7" y="79.7">A5</text>
<text x="55.2" y="79.7">B5</text>
<text x="109.7" y="79.7">A5</text>
<text x="121.2" y="79.7">B5</text>
<text x="163.1" y="81">C50</text>
<text x="239.2" y="82.2">GND</text>
<text x="307.4" y="82.2">100k</text>
<text x="320" y="79.7">GND</text>
<text x="367.6" y="78.4">R55</text>
<text x="368.1" y="83.5">1M</text>
<text x="379.7" y="81">GND</text>
<text x="43.7" y="84.8">A6</text>
<text x="43.7" y="89.9">A7</text>
<text x="55.2" y="89.9">B7</text>
<text x="55.2" y="84.8">B6</text>
<text x="109.7" y="84.8">A6</text>
<text x="109.7" y="89.9">A7</text>
<text x="121.2" y="89.9">B7</text>
<text x="121.2" y="84.8">B6</text>
<text x="149.6" y="84.8">+3V3</text>
<text x="159.6" y="88.6">100nF/50V</text>
<text x="175.2" y="84.8">GND</text>
<text x="226.6" y="86.1">C54</text>
<text x="238.7" y="89.9">GND</text>
<text x="309.8" y="88.6">+3V3</text>
<text x="363.8" y="87.3">R56</text>
<text x="375.9" y="89.9">GND</text>
<text x="43.7" y="94.9">A8</text>
<text x="55.2" y="94.9">B8</text>
<text x="96.2" y="94.9">GND</text>
<text x="109.7" y="94.9">A8</text>
<text x="121.2" y="94.9">B8</text>
<text x="133.3" y="94.9">GND</text>
<text x="165.7" y="93.7">C51</text>
<text x="223.1" y="93.7">100nF/50V</text>
<text x="321.1" y="93.7">U19</text>
<text x="364.3" y="92.4">1M</text>
<text x="29" y="100">+3V3</text>
<text x="43.7" y="100">DIR</text>
<text x="43.7" y="97.5">OE</text>
<text x="51.8" y="101.1" transform="rotate(-90 51.8 101.1)">GND</text>
<text x="109.7" y="100">DIR</text>
<text x="109.7" y="97.5">OE</text>
<text x="117.8" y="101.1" transform="rotate(-90 117.8 101.1)">GND</text>
<text x="162.2" y="101.3">100nF/50V</text>
<text x="177.8" y="97.5">GND</text>
<text x="224.1" y="98.8">C55</text>
<text x="363.8" y="97.5">R57</text>
<text x="375.9" y="100">GND</text>
<text x="41.6" y="106.4">SN74LVC8T245PWR</text>
<text x="107.6" y="106.4">SN74LVC8T245PWR</text>
<text x="172" y="105.1">R42</text>
<text x="184.1" y="107.6">GND</text>
<text x="210.6" y="102.6">+3V3</text>
<text x="220.6" y="106.4">100nF/50V</text>
<text x="236.2" y="102.6">GND</text>
<text x="307.8" y="106.4">A</text>
<text x="313.4" y="103.2" transform="rotate(-90 313.4 103.2)">VCCA</text>
<text x="318.5" y="103.4" transform="rotate(-90 318.5 103.4)">VCCB</text>
<text x="320.6" y="106.4">B</text>
<text x="364.3" y="102.6">1M</text>
<text x="366.3" y="106.4">R58</text>
<text x="48.7" y="112.7">GND</text>
<text x="114.8" y="112.7">GND</text>
<text x="171.5" y="110.2">100k</text>
<text x="230.4" y="110.2">R44</text>
<text x="307.8" y="111.5">DIR</text>
<text x="315.9" y="112.5" transform="rotate(-90 315.9 112.5)">GND</text>
<text x="366.8" y="111.5">1M</text>
<text x="29.8" y="116.5">C46</text>
<text x="97.1" y="116.5">C48</text>
<text x="175.1" y="117.8">+3V3</text>
<text x="230.3" y="115.3">4.7k</text>
<text x="305.9" y="117.8">SN74LVC1T45DBVR</text>
<text x="366.3" y="116.5">R59</text>
<text x="16.3" y="120.3">+3V3</text>
<text x="26.3" y="124.2">100nF/50V</text>
<text x="41.9" y="120.3">GND</text>
<text x="83.6" y="120.3">+3V3</text>
<text x="93.6" y="124.2">100nF/50V</text>
<text x="109.2" y="120.3">GND</text>
<text x="186.5" y="122.9">U17</text>
<text x="230.3" y="125.4">4.7k</text>
<text x="230.4" y="120.3">R45</text>
<text x="312.9" y="124.2">GND</text>
<text x="366.8" y="121.6">1M</text>
<text x="32.3" y="129.2">C47</text>
<text x="99.6" y="129.2">C49</text>
<text x="238.1" y="129.2">R46</text>
<text x="250.2" y="131.8">+3V3</text>
<text x="281.7" y="131.8">+3V3</text>
<text x="295.2" y="128">C56</text>
<text x="307.3" y="131.8">GND</text>
<text x="363.8" y="126.7">R60</text>
<text x="364.3" y="131.8">1M</text>
<text x="28.8" y="136.9">100nF/50V</text>
<text x="44.4" y="133">GND</text>
<text x="96.1" y="136.9">100nF/50V</text>
<text x="111.7" y="133">GND</text>
<text x="173.2" y="135.6">A</text>
<text x="178.8" y="132.5" transform="rotate(-90 178.8 132.5)">VCCA</text>
<text x="183.8" y="132.6" transform="rotate(-90 183.8 132.6)">VCCB</text>
<text x="186" y="135.6">B</text>
<text x="237.9" y="134.3">4.7k</text>
<text x="291.7" y="135.6">100nF/50V</text>
<text x="363.8" y="135.6">R61</text>
<text x="37.4" y="140.7">R41</text>
<text x="49.5" y="143.2">+3V3</text>
<text x="173.2" y="140.7">DIR</text>
<text x="181.3" y="141.8" transform="rotate(-90 181.3 141.8)">GND</text>
<text x="238.1" y="139.4">R47</text>
<text x="250.2" y="141.9">+3V3</text>
<text x="297.7" y="140.7">C57</text>
<text x="364.3" y="140.7">1M</text>
<text x="375.9" y="138.1">GND</text>
<text x="37.5" y="145.7">10k</text>
<text x="171.3" y="147">SN74LVC1T45DBVR</text>
<text x="233" y="148.3">R48</text>
<text x="237.9" y="144.5">4.7k</text>
<text x="294.2" y="148.3">100nF/50V</text>
<text x="309.9" y="144.5">GND</text>
<text x="363.8" y="145.7">R62</text>
<text x="375.9" y="148.3">GND</text>
<text x="178.3" y="153.4">GND</text>
<text x="233.1" y="153.4">10k</text>
<text x="245.1" y="150.8">GND</text>
<text x="302.8" y="152.1">R50</text>
<text x="314.9" y="154.6">GND</text>
<text x="363.8" y="154.6">R63</text>
<text x="364.3" y="150.8">1M</text>
<text x="149.6" y="161">+3V3</text>
<text x="163.1" y="157.2">C52</text>
<text x="175.2" y="161">GND</text>
<text x="302.3" y="157.2">100k</text>
<text x="364.3" y="159.7">1M</text>
<text x="375.9" y="157.2">GND</text>
<text x="159.6" y="164.8">100nF/50V</text>
<text x="363.8" y="164.8">R64</text>
<text x="375.9" y="167.3">GND</text>
<text x="165.7" y="168.6">C53</text>
<text x="177.8" y="172.4">GND</text>
<text x="364.3" y="169.9">1M</text>
<text x="162.2" y="176.2">100nF/50V</text>
<text x="366.3" y="175">R65</text>
<text x="378.4" y="177.5">GND</text>
<text x="171.5" y="185.1">100k</text>
<text x="172" y="180">R43</text>
<text x="184.1" y="182.6">GND</text>
<text x="366.8" y="180">1M</text>
<text x="367.6" y="183.8">R66</text>
<text x="368.1" y="188.9">1M</text>
<text x="379.7" y="186.4">GND</text>
<text x="366.3" y="194">R67</text>
<text x="365.1" y="202.9">R68</text>
<text x="366.8" y="199.1">1M</text>
<text x="365.6" y="208">1M</text>
</g>
<g font-size="1.3" fill="#a90000">
<text x="48.1" y="50.3" transform="rotate(-90 48.1 50.3)">1</text>
<text x="53.2" y="50.9" transform="rotate(-90 53.2 50.9)">23</text>
<text x="114.2" y="50.3" transform="rotate(-90 114.2 50.3)">1</text>
<text x="119.2" y="50.9" transform="rotate(-90 119.2 50.9)">23</text>
<text x="177.7" y="50.3" transform="rotate(-90 177.7 50.3)">1</text>
<text x="182.7" y="50.3" transform="rotate(-90 182.7 50.3)">6</text>
<text x="238.6" y="50.3" transform="rotate(-90 238.6 50.3)">1</text>
<text x="243.7" y="50.3" transform="rotate(-90 243.7 50.3)">8</text>
<text x="41.2" y="58.3">3</text>
<text x="58.4" y="58.3">21</text>
<text x="107.2" y="58.3">3</text>
<text x="124.4" y="58.3">21</text>
<text x="170.7" y="58.3">3</text>
<text x="188.5" y="58.3">4</text>
<text x="229.1" y="58.3">2</text>
<text x="252" y="58.3">7</text>
<text x="306.6" y="58.3">1</text>
<text x="313.6" y="55.3" transform="rotate(-90 313.6 55.3)">3</text>
<text x="41.2" y="63.4">4</text>
<text x="58.4" y="63.4">20</text>
<text x="107.2" y="63.4">4</text>
<text x="124.4" y="63.4">20</text>
<text x="170.7" y="63.4">5</text>
<text x="229.1" y="63.4">3</text>
<text x="252" y="63.4">6</text>
<text x="313.6" y="63" transform="rotate(-90 313.6 63)">2</text>
<text x="41.2" y="68.4">5</text>
<text x="58.4" y="68.4">19</text>
<text x="107.2" y="68.4">5</text>
<text x="124.4" y="68.4">19</text>
<text x="180.2" y="68" transform="rotate(-90 180.2 68)">2</text>
<text x="252" y="68.4">5</text>
<text x="41.2" y="73.5">6</text>
<text x="58.4" y="73.5">18</text>
<text x="107.2" y="73.5">6</text>
<text x="124.4" y="73.5">18</text>
<text x="241.2" y="73.1" transform="rotate(-90 241.2 73.1)">4</text>
<text x="41.2" y="78.6">7</text>
<text x="41.2" y="83.7">8</text>
<text x="58.4" y="83.7">16</text>
<text x="58.4" y="78.6">17</text>
<text x="107.2" y="78.6">7</text>
<text x="107.2" y="83.7">8</text>
<text x="124.4" y="83.7">16</text>
<text x="124.4" y="78.6">17</text>
<text x="41.2" y="88.8">9</text>
<text x="58.4" y="88.8">15</text>
<text x="107.2" y="88.8">9</text>
<text x="124.4" y="88.8">15</text>
<text x="40.6" y="93.8">10</text>
<text x="58.4" y="93.8">14</text>
<text x="106.6" y="93.8">10</text>
<text x="124.4" y="93.8">14</text>
<text x="40.6" y="96.4">22</text>
<text x="41.2" y="98.9">2</text>
<text x="106.6" y="96.4">22</text>
<text x="107.2" y="98.9">2</text>
<text x="312.3" y="97.3" transform="rotate(-90 312.3 97.3)">1</text>
<text x="317.4" y="97.3" transform="rotate(-90 317.4 97.3)">6</text>
<text x="50.7" y="104.2" transform="rotate(-90 50.7 104.2)">11</text>
<text x="116.7" y="104.2" transform="rotate(-90 116.7 104.2)">11</text>
<text x="305.3" y="105.3">3</text>
<text x="323.1" y="105.3">4</text>
<text x="305.3" y="110.4">5</text>
<text x="314.8" y="115" transform="rotate(-90 314.8 115)">2</text>
<text x="177.7" y="126.5" transform="rotate(-90 177.7 126.5)">1</text>
<text x="182.7" y="126.5" transform="rotate(-90 182.7 126.5)">6</text>
<text x="170.7" y="134.5">3</text>
<text x="188.5" y="134.5">4</text>
<text x="170.7" y="139.6">5</text>
<text x="180.2" y="144.2" transform="rotate(-90 180.2 144.2)">2</text>
</g>
<text font-size="1.3" fill="#0000c2" x="20" y="255.2">All translators are Hi-Z until firmware drives LS_OE_N low / DIR high / I2C_DUT_EN high.</text>
<g font-size="1" fill="#006464">
<text x="49.3" y="54.4" transform="rotate(-90 49.3 54.4)">CCA</text>
<text x="54.4" y="54.6" transform="rotate(-90 54.4 54.6)">CCB</text>
<text x="115.3" y="54.4" transform="rotate(-90 115.3 54.4)">CCA</text>
<text x="120.4" y="54.6" transform="rotate(-90 120.4 54.6)">CCB</text>
</g>
</svg>
